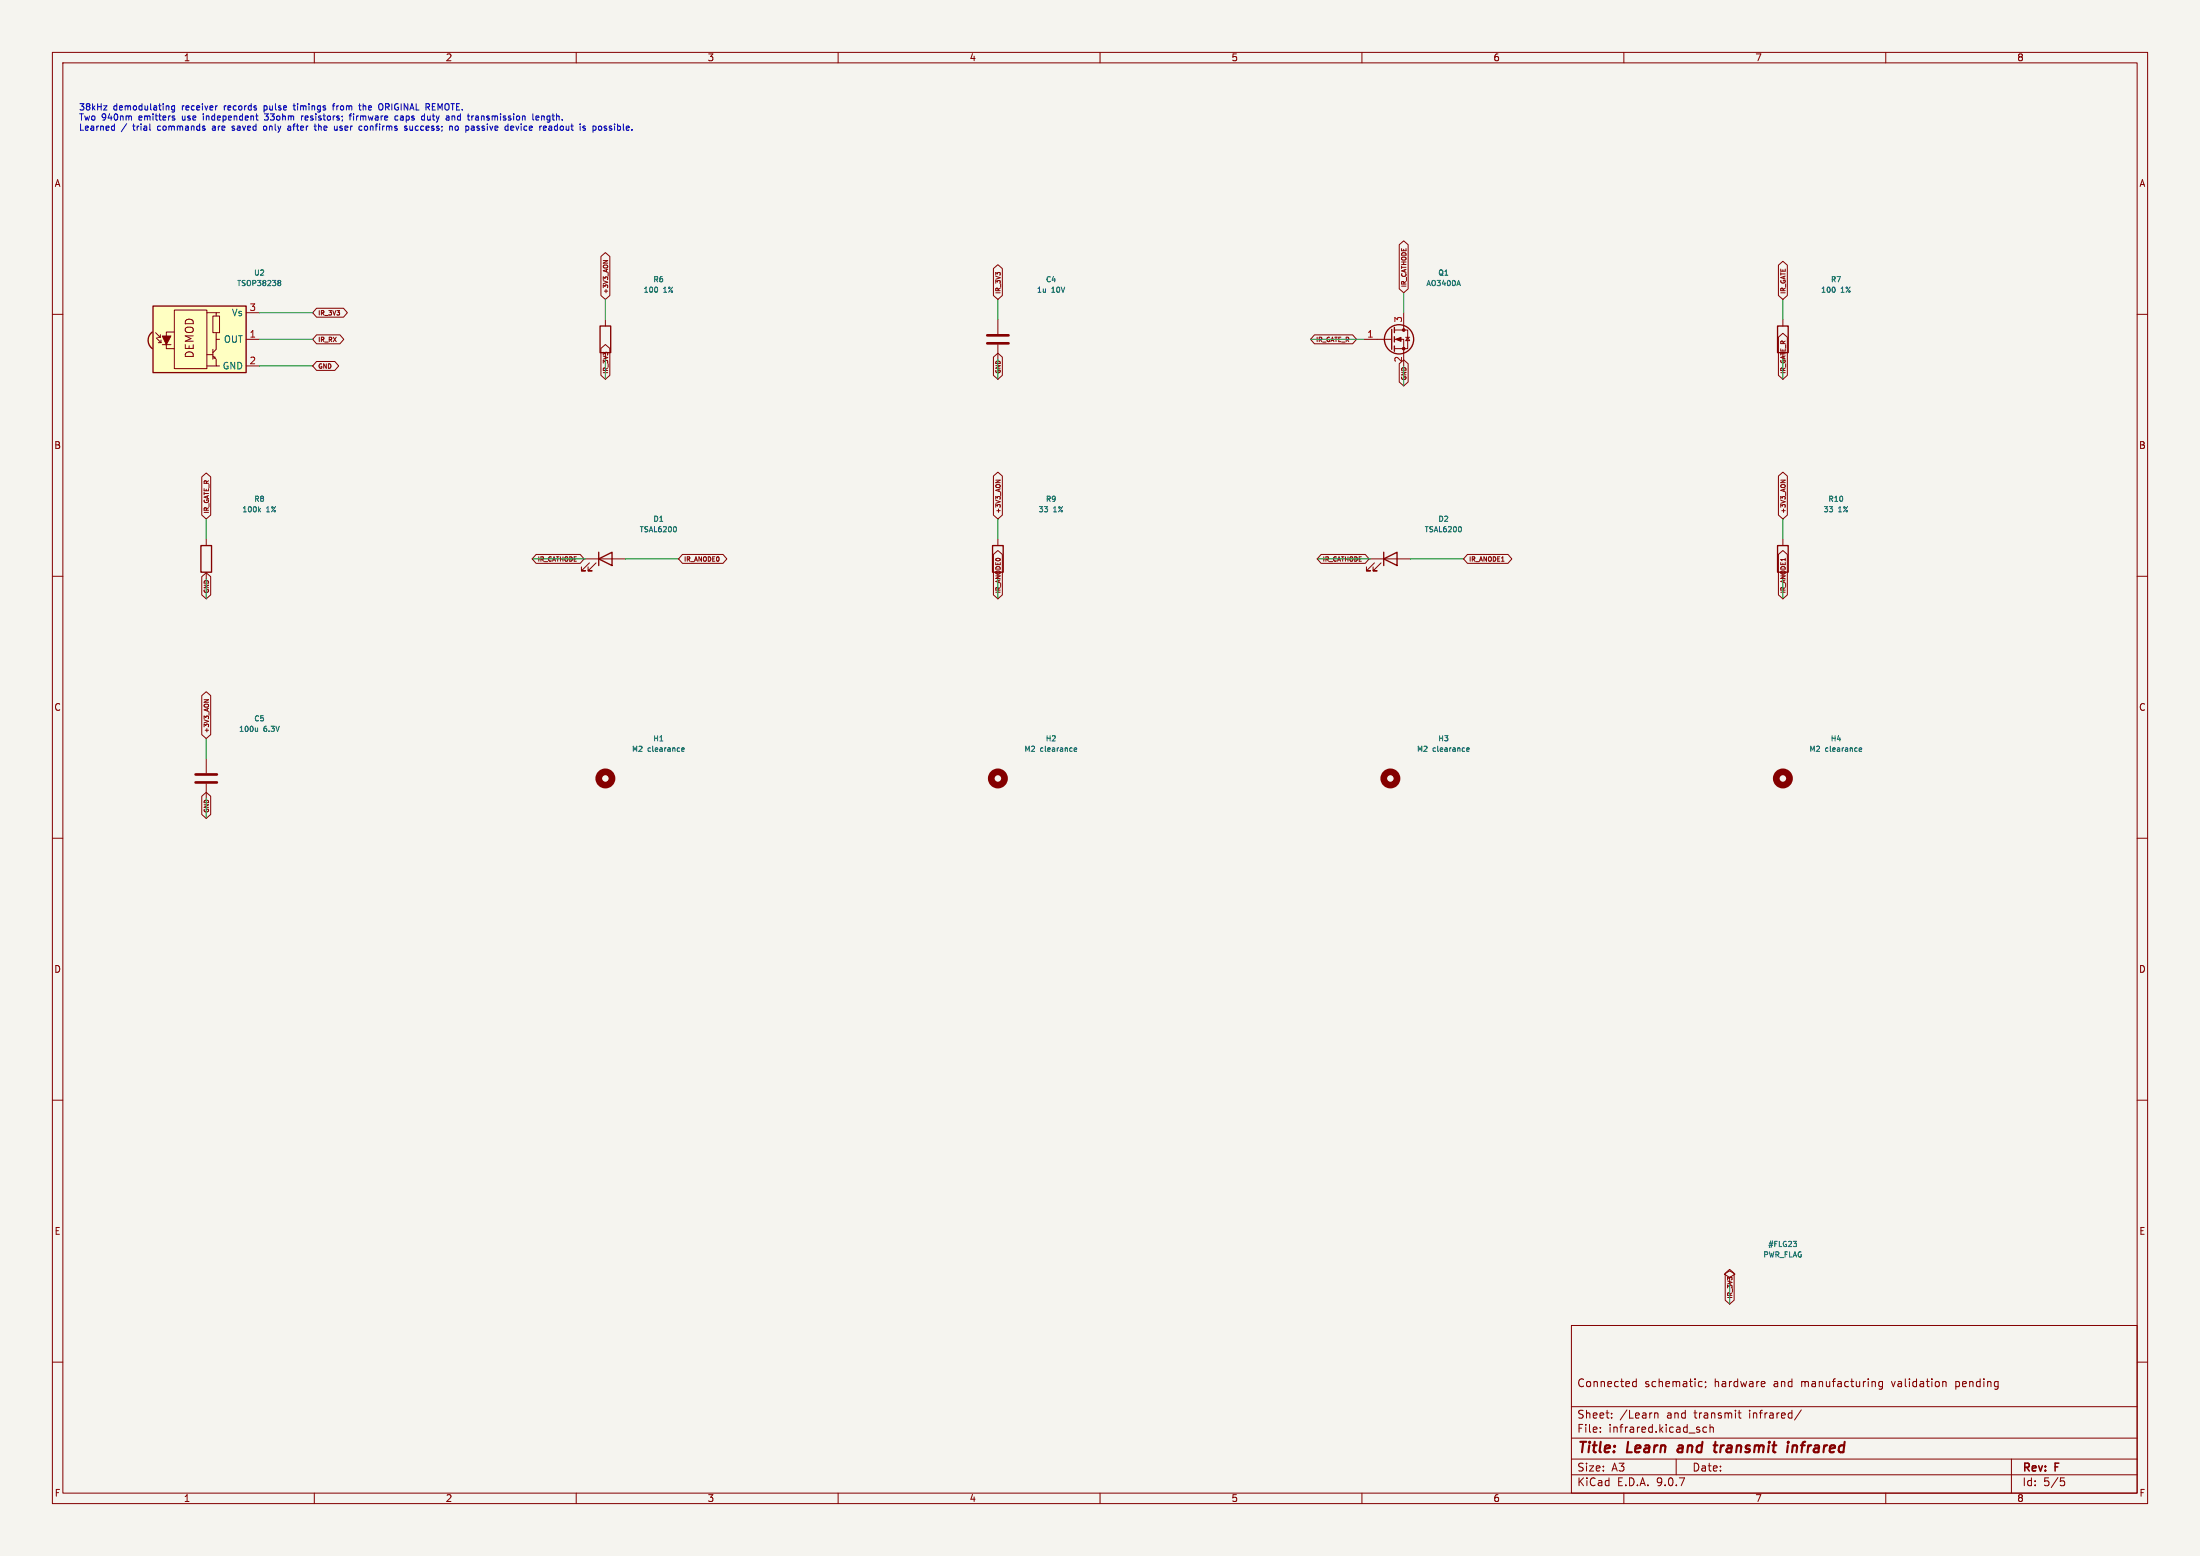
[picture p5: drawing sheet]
<svg xmlns="http://www.w3.org/2000/svg" width="420mm" height="297mm" viewBox="0 0 420 297" stroke-linecap="round" stroke-linejoin="round" font-family="sans-serif">
<path d="M0 0h420v297h-420z" fill="#f5f4ef" stroke="#f5f4ef" stroke-width=".19"/>
<g fill="none" stroke="#840000" stroke-width=".19">
<path d="M10 10h400v277h-400zM12 12h396v273h-396zM60 10v2M110 10v2M160 10v2M210 10v2M260 10v2M310 10v2M360 10v2M268 59.7v3.3M10 60h2M115.6 61v1.2"/>
<path d="M260.3 64.8h5.4M266.2 63h2.5v3.5h-2.5M266.2 64.8h1.8v5.1M268.4 64.4h.7M268.7 64.4l.4 .6h-.7zM408 60h2M10 110h2M39.4 102.9v1.2M39.4 109.2v1.3M111.8 106.7h7.6M112.5 107.4l-1.5 1.6h.8h-.8v-.8M113.8 107.4l-1.5 1.6h.7h-.7v-.8"/>
<path d="M261.6 106.7h7.6M262.4 107.4l-1.5 1.6h.7h-.7v-.8M263.7 107.4l-1.6 1.6h.8h-.8v-.8M340.4 102.9v1.2M408 110h2M10 160h2M39.4 144.8v2.8M39.4 149.6v2.8M408 160h2M10 210h2M408 210h2M300 253h108v32h-108z"/>
<path d="M330.2 243.8l1-.6-1-.6-1 .6 1 .6v1.3M10 260h2M300 278.5h108M300 274.5h108M300 268.5h108M305.5 273.2v.2M305.5 272.5v.1M307.7 270.5v.2M307.7 269.8v.1M311.7 264.4l.2 .3 .5-.1M312.4 263.2v1.5M312.4 263.8l-.5-.1-.2 .3"/>
<path d="M315.9 269.7v1M315.9 269.8l.2-.1 .3 .1 .1 .9M320 278.5v3M324.4 264.6h.5M324.4 263.8h.5M325.6 263.8v.1M325.7 264.6l-.2 .3M325.8 272.5l-.4-.1-.3 .3 .1 .6h.6M326.4 272.5l.3-.1 .3 .1 .1 .9M326.4 271.9v1.5M331.8 269.7h.6M332 269.2v1.3l.4 .2"/>
<path d="M336.4 263.7l.5 .1v.2l-.7 .2M336.9 264.6l-.5 .1M343.9 269.1l-1.3 1.9M357.9 263.8l.1 .9M359.4 263.8l-.5-.1-.2 .3 .1 .6h.6M359.4 263.7v1.2l-.3 .3-.4-.1M370.9 263.8h.5l.1 .9M384 278.5v6.5M408 260h2M60 285v2M110 285v2M160 285v2"/>
<path d="M210 285v2M260 285v2M300 281.5h108M310 285v2M360 285v2M393.4 282.1h.7M393.5 282.7h.4l.3 .2-.2 .6-.5 .1"/>
</g>
<path d="M320.4 276.5l-.2 .4 .3 .3M327.1 275.9h.8M327.5 275.2l-.2 1.7v.2l.4 .1M341.3 275.9l-.2 1.3M341.4 275.2v.2M342.3 275.9l-.2 1.3M342.8 275.9l-.6 .2" fill="none" stroke="#840000" stroke-width=".4"/>
<g fill="none" stroke="#840000" stroke-width=".25">
<path d="M114.6 62.2h2v5.1h-2zM265.7 62.9v3.8M266.2 62.5v1M266.2 64.3v1M266.2 66v1.1M38.4 104.1h2v5.1h-2zM114.3 106.7l2.5-1.3v2.6zM114.3 105.4v2.6M264.2 106.7l2.5-1.3v2.6zM264.2 105.4v2.6M339.3 104.1h2.1v5.1h-2.1z"/>
<circle cx="267.1" cy="64.8" r="2.79"/>
</g>
<g fill="none" stroke="#840000" stroke-width="1.3">
<circle cx="115.6" cy="148.6" r="1.27"/>
<circle cx="190.5" cy="148.6" r="1.27"/>
<circle cx="265.4" cy="148.6" r="1.27"/>
<circle cx="340.4" cy="148.6" r="1.27"/>
</g>
<g fill="none" stroke="#006464" stroke-width=".19">
<path d="M125.5 55v.6M278.2 54.2h.5M278.4 53.5l.4 1M49.5 97.3l.2 .4M49.7 97l-.3 .4M129 100.6l.1 .3-.1 .6M278.9 100.6l.1 .3-.1 .6M49.2 138.9v.7M49.2 139.5l-.3 .1M130.1 143.1l.5-.1v-.2h-.3l-.2 .1 .1 .5h.4M205.1 143.1l.4-.1v-.2h-.3l-.1 .1v.5h.4M280 143.1l.5-.1-.1-.2h-.3l-.1 .1v.5h.4"/>
<path d="M354.9 143.1l.5-.1v-.2h-.3l-.2 .1 .1 .5h.4M342.3 236.9h.7l-.4 .4M342.9 237.4v.4"/>
</g>
<path d="M37.3 147.8h4.1M37.3 149.4h4.1" fill="none" stroke="#840000" stroke-width=".51"/>
<g fill="#840000" stroke="#840000" stroke-width=".19">
<path d="M266.4 64.8l1.1-.4v.8z"/>
<circle cx="268" cy="63" r=".25"/>
<circle cx="268" cy="66.5" r=".25"/>
</g>
<path d="M28.8 63.6l.3-.2 1.1 1.6-1.1 1.5a1.97 1.97 0 0 1-.3-2.9z" fill="#ffffc2" stroke="#ffffc2" stroke-width=".19"/>
<path d="M29.2 58.4h17.8v12.7h-17.8z" fill="#ffffc2"/>
<path d="M29.2 58.4h17.8v12.7h-17.8zM29.1 63.4a1.97 1.97 0 0 0 0 3.1M339.3 62.2h2.1v5.1h-2.1zM189.5 104.1h2v5.1h-2z" fill="none" stroke="#840000" stroke-width=".25"/>
<g fill="none" stroke="#840000" stroke-width=".19">
<path d="M33.3 59.2h6.2v11.2h-6.2zM39.5 59.7h1.8M41.9 59.7h-.6v.6M47 59.7h2.5M60.4 58.8h5.2l.7 .9-.7 .8h-5.2l-.7-.8zM114.7 49l.9-.8 .8 .8v7.4l-.8 .8-.9-.8zM115.2 49.7h.8l-.8 .5M189.6 51.3l.9-.8 .9 .8v5.1l-.9 .8-.9-.8zM267.1 46.7l.9-.7 .8 .7v8.4l-.8 .8-.9-.8zM339.5 50.6l.9-.7 .8 .7v5.8l-.8 .8-.9-.8zM29.7 63.5l.9 .9M29.8 64.5l.9 .9"/>
<path d="M30.1 64.4h.5M30.2 65.4h.5M30.6 63.9v.5M30.7 64.9v.5M31 65.8h1.6M33.3 63.4h-1.6v3.1h1.6M39.5 69.9h1.8M39.5 67.7h1.1M40.6 60.3h1.3v3.2h-1.3zM40.6 67.9l.7 .7v1.3h.6M40.6 66.7v1.9M41 68.1v.2h-.2"/>
<path d="M41.3 63.5v1.3M41.9 64.8h-.6v1.9l-.7 .6M47 69.9h2.5M47 64.8h2.5M60.4 69h3.5l.8 .9-.8 .8h-3.5l-.7-.8zM60.4 63.9h4.5l.7 .9-.7 .8h-4.5l-.7-.8zM114.7 66.5l.9-.7 .8 .7v5.1l-.8 .8-.9-.8zM189.6 68.2l.9-.8 .9 .8v3.4l-.9 .8-.9-.8zM190.5 61v2.8M190.5 65.8v2.8M250.9 63.9h7.3l.8 .9-.8 .8h-7.3l-.7-.8zM267.1 69.4l.9-.7 .8 .7v3.5l-.8 .8-.9-.8z"/>
<path d="M339.5 64.4l.9-.8 .8 .8v7.2l-.8 .8-.9-.8zM340.4 61v1.2M38.5 91l.9-.7 .8 .7v7.3l-.8 .8-.9-.8zM189.6 90.9l.9-.8 .9 .8v7.4l-.9 .8-.9-.8zM190.1 91.6h.8l-.8 .5M339.5 90.9l.9-.8 .8 .8v7.4l-.8 .8-.9-.8zM340 91.6h.8l-.8 .5M38.5 110.1l.9-.8 .8 .8v3.5l-.8 .7-.9-.7zM102.3 105.8h8.5l.7 .9-.7 .8h-8.5l-.7-.8zM130.3 105.8h7.7l.8 .9-.8 .8h-7.7l-.8-.8zM189.6 105.8l.9-.7 .9 .7v7.8l-.9 .7-.9-.7zM190.5 102.9v1.2"/>
<path d="M252.2 105.8h8.4l.8 .9-.8 .8h-8.4l-.7-.8zM280.1 105.8h7.8l.7 .9-.7 .8h-7.8l-.7-.8zM339.5 105.8l.9-.7 .8 .7v7.8l-.8 .7-.9-.7zM38.5 132.8l.9-.8 .8 .8v7.4l-.8 .8-.9-.8zM39 133.6h.8l-.8 .4M38.5 152l.9-.8 .8 .8v3.5l-.8 .7-.9-.7zM329.3 243l.9-.7 .9 .7v5.2l-.9 .7-.9-.7z"/>
</g>
<path d="M31 64.1h1.6l-.9 1.7z" fill="#840000" stroke="#840000" stroke-width=".19"/>
<path d="M53.2 53.5l.4 .2-.2 .3M53.2 54h.2M53.4 54l.2 .3-.4 .2M350.3 55v.6" fill="none" stroke="#006464" stroke-width=".19"/>
<path d="M188.5 64h4M188.5 65.5h4" fill="none" stroke="#840000" stroke-width=".51"/>
<g fill="none" stroke="#009600" stroke-width=".19">
<path d="M49.5 59.7h10.2M115.6 57.2v3.8M190.5 57.2v3.8M268 55.9v3.8M340.4 57.2v3.8M49.5 64.8h10.2M49.5 69.9h10.2M115.6 68.6v3.8M190.5 68.6v3.8M250.2 64.8h10.1M268 69.9v3.8M340.4 68.6v3.8"/>
<path d="M39.4 99.1v3.8M190.5 99.1v3.8M340.4 99.1v3.8M39.4 110.5v3.8M101.6 106.7h10.2M119.4 106.7h10.1M190.5 110.5v3.8M251.5 106.7h10.1M269.2 106.7h10.2M340.4 110.5v3.8M39.4 141v3.8M39.4 152.4v3.8"/>
<path d="M330.2 245.1v3.8"/>
</g>
<g fill="none" stroke="#0000c2" stroke-width=".19">
<path d="M56.1 19.8v1l.2 .2M63.9 19.8l-.3 .2v1M68.6 19.8v1l.3 .2M72.6 19.8a.4 .4 0 0 1 .5 .4v.4a.4 .4 0 0 1-.5 .4M19.8 20.2h.6l-.6 .8h.6M21.5 24.1h.3M21.8 23.7v1.2M21.8 24.8l-.3 .1M25.1 22.3v.6M28.6 24.8l.2 .1M32.1 20.2l.1 .2v.6M33 22.5l.3 .1 .1 .2-.4 .1"/>
<path d="M33 22.1l.3 .1M33.3 20.3l-.3-.1-.2 .2 .1 .5h.4M33.3 20.2v1l-.2 .2-.3-.1M38.8 22.1v.8M39 24.5l.2 .1-.2 .3M40.6 24.5v.3M41.4 20.2h.1M44.3 24.8l.3 .1M44.3 24.2l.1 .2 .2 .1M48.8 22.1h.5M49 22.9h.3M50.5 22.8l.5 .1"/>
<path d="M50.8 24.1h-.3l-.2 .2 .1 .5h.4M55 24.1h.4l.1 .8M55.5 24.3l-.6 .3 .2 .3 .4-.1M56 20.2h.4M57.6 22.1v.8M57.6 22.2v.2M60.1 23.7v1l.3 .2M60.8 23.7v1.2M60.9 24.1l-.1 .1M63.4 20.2h.5M64.4 24.1v.8M64.4 24.7l-.1 .1"/>
<path d="M64.9 24.8l.1 .1M64.9 24.1v.2l.1 .2M66.6 22.1h.5M66.8 21.9v1M68.5 20.2h.4M70 24.1l-.4 .2v.4l.4 .2M76 22.2l-.4-.1-.2 .3 .1 .5h.5M77.2 24.2l.1 .2 .4 .2-.1 .3-.4-.1M78.2 24.1l.1 .7 .5-.1M80.7 22.1l.3 .1M81 22.9h-.3M81 21.7v1.2"/>
<path d="M86.2 24.1l.2 .1v.7M86.3 22.1v.8M86.6 22.1l-.3 .1M87 24.1h.3l.2 .2v.3l-.2 .3-.4-.3zM90.4 24.1l.1 .1v.7M90.4 22.1l-.2 .1M90.5 24.8l-.1 .1M90.5 24.3l-.1 .1M90.9 22.1l-.1 .1M90.9 22.5l-.1 .1 .1 .3M97.5 24.7l.2 .2 .3-.1M97.5 24.2l.2-.1 .4 .1v.1l-.6 .2"/>
<path d="M98.5 24.1l.3 .8M101.7 21.7v1.1l.2 .1M102.3 22.5l.6-.1-.1-.2-.3-.1-.2 .2 .1 .6h.4M103.4 22.1v.8M103.6 22.1l-.2 .1M105.3 24.3l-.5 .3 .1 .3 .4-.1M105.3 24.2v.7M113.2 24.8l.4 .1M113.2 24.1v1.2M113.6 24.1h-.4M115.5 24.5h.3v.2l-.4 .2M115.5 24.1h.3"/>
</g>
<g font-size="2.8" fill="#840000">
<text x="301" y="277.9">Title:</text>
<text x="310.6" y="277.9">Learn</text>
<text x="321.2" y="277.9">and</text>
<text x="328.9" y="277.9">transmit</text>
<text x="343.6" y="277.9">infrared</text>
</g>
<g font-size="2.1" fill="#840000">
<text x="37.2" y="68.5" transform="rotate(-90 37.2 68.5)">DEMOD</text>
<text x="301" y="265">Connected</text>
<text x="313.9" y="265">schematic;</text>
<text x="327.3" y="265">hardware</text>
<text x="338.7" y="265">and</text>
<text x="344.1" y="265">manufacturing</text>
<text x="361.6" y="265">validation</text>
<text x="373.9" y="265">pending</text>
<text x="301" y="273.7">File:</text>
<text x="301" y="271">Sheet:</text>
<text x="307.1" y="273.7">infrared.kicad_sch</text>
<text x="309.2" y="271">/Learn</text>
<text x="318.2" y="271">and</text>
<text x="323.6" y="271">transmit</text>
<text x="334.2" y="271">infrared/</text>
<text x="301" y="281.1">Size:</text>
<text x="307.6" y="281.1">A3</text>
<text x="323" y="281.1">Date:</text>
<text x="386" y="281.3">Rev:</text>
<text x="392.4" y="281.3">F</text>
<text x="301" y="283.9">KiCad</text>
<text x="308.7" y="283.9">E.D.A.</text>
<text x="316.3" y="283.9">9.0.7</text>
<text x="386" y="283.9">Id:</text>
<text x="390.1" y="283.9">5/5</text>
</g>
<g font-size="1.8" fill="#840000">
<text x="35" y="11.9">1</text>
<text x="85" y="11.9">2</text>
<text x="135" y="11.9">3</text>
<text x="185" y="11.9">4</text>
<text x="235" y="11.9">5</text>
<text x="285" y="11.9">6</text>
<text x="335" y="11.9">7</text>
<text x="385" y="11.9">8</text>
<text x="10.3" y="35.9">A</text>
<text x="408.3" y="35.9">A</text>
<text x="10.3" y="85.9">B</text>
<text x="408.2" y="85.9">B</text>
<text x="10.3" y="135.9">C</text>
<text x="408.2" y="135.9">C</text>
<text x="10.3" y="185.9">D</text>
<text x="408.2" y="185.9">D</text>
<text x="10.3" y="235.9">E</text>
<text x="408.3" y="235.9">E</text>
<text x="10.3" y="285.9">F</text>
<text x="35" y="286.9">1</text>
<text x="85" y="286.9">2</text>
<text x="135" y="286.9">3</text>
<text x="185" y="286.9">4</text>
<text x="235" y="286.9">5</text>
<text x="285" y="286.9">6</text>
<text x="335" y="286.9">7</text>
<text x="385" y="286.9">8</text>
<text x="408.3" y="285.9">F</text>
</g>
<g font-size="1.8" fill="#a90000">
<text x="47.6" y="59.4">3</text>
<text x="47.6" y="64.5">1</text>
<text x="260.9" y="64.5">1</text>
<text x="267.7" y="61.7" transform="rotate(-90 267.7 61.7)">3</text>
<text x="47.6" y="69.6">2</text>
<text x="267.7" y="69.3" transform="rotate(-90 267.7 69.3)">2</text>
</g>
<g font-size="1.8" fill="#006464">
<text x="42.7" y="65.6">OUT</text>
<text x="44.2" y="60.6">Vs</text>
<text x="42.4" y="70.7">GND</text>
</g>
<g font-size="1.7" fill="#0000c2">
<text x="15" y="21.4">38kHz</text>
<text x="15" y="23.3">Two</text>
<text x="19.4" y="23.3">940nm</text>
<text x="21.6" y="21.4">demodulating</text>
<text x="26.6" y="23.3">emitters</text>
<text x="34.9" y="21.4">receiver</text>
<text x="35.1" y="23.3">use</text>
<text x="39.3" y="23.3">independent</text>
<text x="43.1" y="21.4">records</text>
<text x="50.9" y="21.4">pulse</text>
<text x="51.3" y="23.3">33ohm</text>
<text x="56.8" y="21.4">timings</text>
<text x="58.5" y="23.3">resistors;</text>
<text x="64.5" y="21.4">from</text>
<text x="67.9" y="23.3">firmware</text>
<text x="69.8" y="21.4">the</text>
<text x="73.7" y="21.4">ORIGINAL</text>
<text x="76.8" y="23.3">caps</text>
<text x="82.1" y="23.3">duty</text>
<text x="82.9" y="21.4">REMOTE.</text>
<text x="87" y="23.3">and</text>
<text x="91.4" y="23.3">transmission</text>
<text x="103.9" y="23.3">length.</text>
<text x="15" y="25.3">Learned</text>
<text x="23.2" y="25.3">/</text>
<text x="25.5" y="25.3">trial</text>
<text x="30.4" y="25.3">commands</text>
<text x="41.1" y="25.3">are</text>
<text x="45.1" y="25.3">saved</text>
<text x="51.3" y="25.3">only</text>
<text x="56.1" y="25.3">after</text>
<text x="61.5" y="25.3">the</text>
<text x="65.4" y="25.3">user</text>
<text x="70.4" y="25.3">confirms</text>
<text x="79.3" y="25.3">success;</text>
<text x="88.1" y="25.3">no</text>
<text x="91.4" y="25.3">passive</text>
<text x="99.1" y="25.3">device</text>
<text x="105.9" y="25.3">readout</text>
<text x="113.8" y="25.3">is</text>
<text x="116.5" y="25.3">possible.</text>
</g>
<g font-size="1.4" fill="#006464">
<text x="48.4" y="52.8">U2</text>
<text x="274.5" y="52.8">Q1</text>
<text x="45.1" y="54.8">TSOP38238</text>
<text x="122.7" y="56.1">100</text>
<text x="124.6" y="54.1">R6</text>
<text x="126.6" y="56.1">1%</text>
<text x="197.8" y="56.1">1u</text>
<text x="199.6" y="54.1">C4</text>
<text x="200.7" y="56.1">10V</text>
<text x="272.2" y="54.8">AO3400A</text>
<text x="347.5" y="56.1">100</text>
<text x="349.4" y="54.1">R7</text>
<text x="351.4" y="56.1">1%</text>
<text x="48.4" y="96">R8</text>
<text x="199.6" y="96">R9</text>
<text x="348.9" y="96">R10</text>
<text x="46.1" y="98">100k</text>
<text x="50.8" y="98">1%</text>
<text x="122" y="101.8">TSAL6200</text>
<text x="124.6" y="99.8">D1</text>
<text x="198.2" y="98">33</text>
<text x="201.1" y="98">1%</text>
<text x="271.9" y="101.8">TSAL6200</text>
<text x="274.5" y="99.8">D2</text>
<text x="348" y="98">33</text>
<text x="350.9" y="98">1%</text>
<text x="48.4" y="137.9">C5</text>
<text x="45.5" y="139.9">100u</text>
<text x="50.3" y="139.9">6.3V</text>
<text x="120.5" y="143.7">M2</text>
<text x="123.6" y="143.7">clearance</text>
<text x="124.6" y="141.7">H1</text>
<text x="195.5" y="143.7">M2</text>
<text x="198.6" y="143.7">clearance</text>
<text x="199.5" y="141.7">H2</text>
<text x="270.4" y="143.7">M2</text>
<text x="273.5" y="143.7">clearance</text>
<text x="274.5" y="141.7">H3</text>
<text x="345.3" y="143.7">M2</text>
<text x="348.4" y="143.7">clearance</text>
<text x="349.4" y="141.7">H4</text>
<text x="337.4" y="238.2">#FLG23</text>
<text x="336.5" y="240.2">PWR_FLAG</text>
</g>
<g font-size="1.2" fill="#840000">
<text x="116.3" y="56.2" transform="rotate(-90 116.3 56.2)">+3V3_AON</text>
<text x="191.2" y="56.2" transform="rotate(-90 191.2 56.2)">IR_3V3</text>
<text x="268.7" y="54.9" transform="rotate(-90 268.7 54.9)">IR_CATHODE</text>
<text x="341.1" y="56.2" transform="rotate(-90 341.1 56.2)">IR_GATE</text>
<text x="60.6" y="60.4">IR_3V3</text>
<text x="60.6" y="65.5">IR_RX</text>
<text x="251.1" y="65.5">IR_GATE_R</text>
<text x="60.6" y="70.6">GND</text>
<text x="116.3" y="71.4" transform="rotate(-90 116.3 71.4)">IR_3V3</text>
<text x="191.2" y="71.4" transform="rotate(-90 191.2 71.4)">GND</text>
<text x="341.1" y="71.4" transform="rotate(-90 341.1 71.4)">IR_GATE_R</text>
<text x="268.7" y="72.7" transform="rotate(-90 268.7 72.7)">GND</text>
<text x="40.1" y="98.1" transform="rotate(-90 40.1 98.1)">IR_GATE_R</text>
<text x="191.2" y="98.1" transform="rotate(-90 191.2 98.1)">+3V3_AON</text>
<text x="341.1" y="98.1" transform="rotate(-90 341.1 98.1)">+3V3_AON</text>
<text x="102.6" y="107.4">IR_CATHODE</text>
<text x="130.5" y="107.4">IR_ANODE0</text>
<text x="252.4" y="107.4">IR_CATHODE</text>
<text x="280.4" y="107.4">IR_ANODE1</text>
<text x="40.1" y="113.3" transform="rotate(-90 40.1 113.3)">GND</text>
<text x="191.2" y="113.3" transform="rotate(-90 191.2 113.3)">IR_ANODE0</text>
<text x="341.1" y="113.3" transform="rotate(-90 341.1 113.3)">IR_ANODE1</text>
<text x="40.1" y="140" transform="rotate(-90 40.1 140)">+3V3_AON</text>
<text x="40.1" y="155.3" transform="rotate(-90 40.1 155.3)">GND</text>
<text x="330.9" y="248" transform="rotate(-90 330.9 248)">IR_3V3</text>
</g>
</svg>
